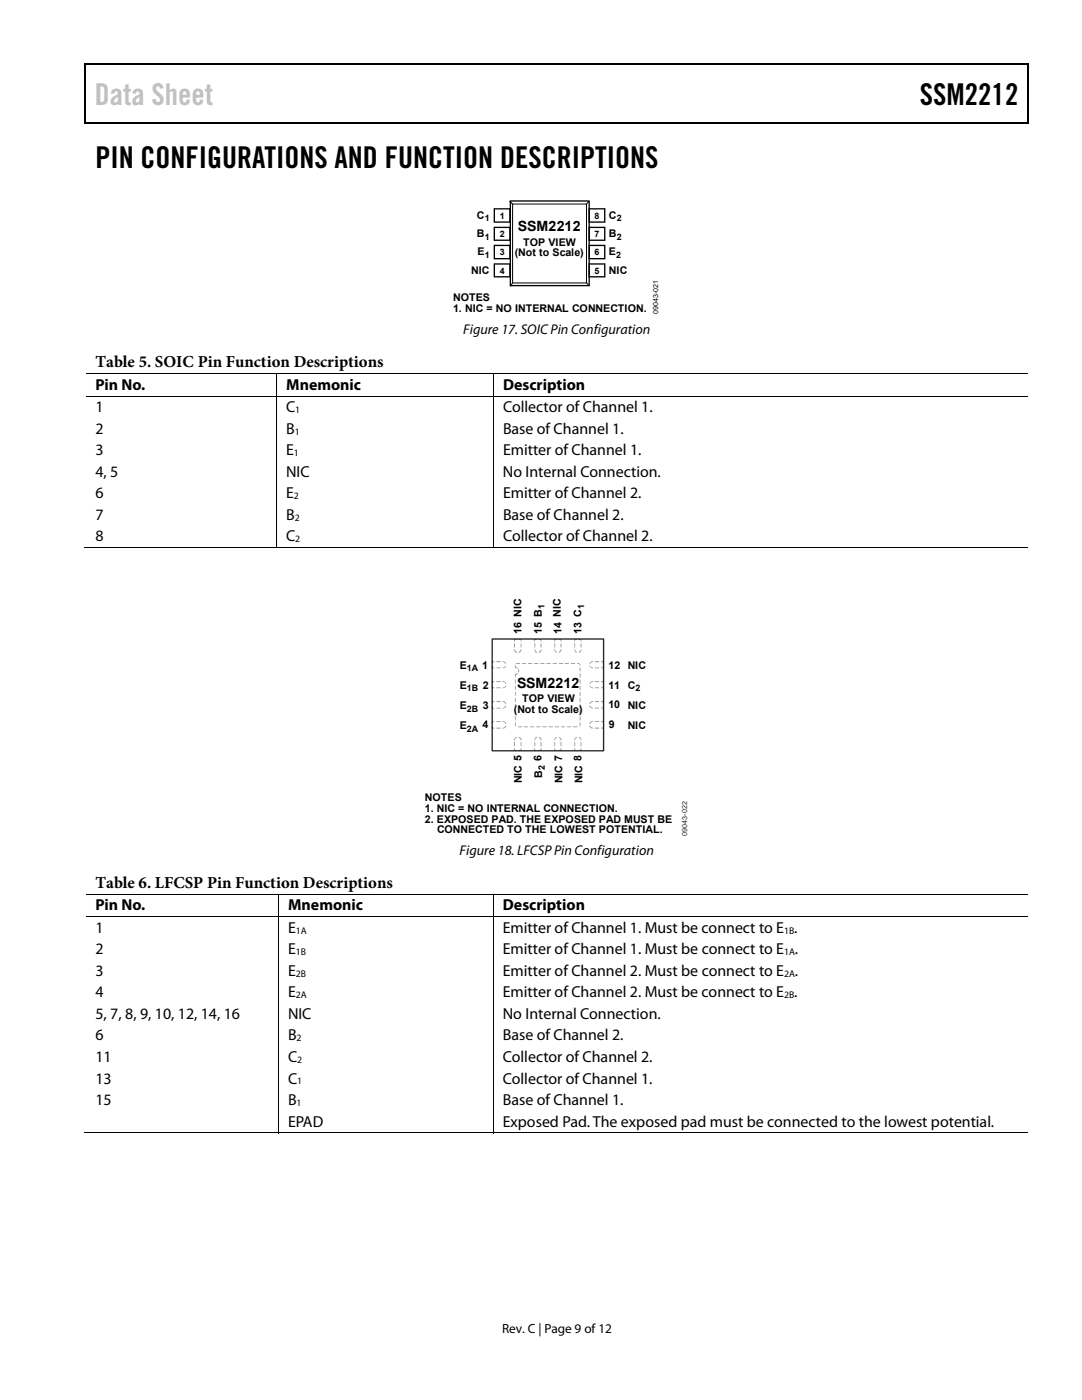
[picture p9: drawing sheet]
<svg xmlns="http://www.w3.org/2000/svg" width="216mm" height="279mm" viewBox="0 0 216 279" stroke-linecap="round" stroke-linejoin="round" font-family="sans-serif">
<path d="M16.9 12.7h.2v1h-.2zM205.1 12.7h.2v1h-.2zM205.1 12.7h.2v.3h-.2zM82.3 24.4h.2v.3h-.2zM205.1 24.4h.2v.3h-.2z" fill="#000"/>
<path d="M16.9 12.8h188.2M17 13.7v11M205.2 13.7v11M205.1 24.5h-188.2" fill="none" stroke="#000" stroke-width=".25"/>
<path d="M98.6 41.7h3.2v2.6h-3.2zM98.6 45.4h3.2v2.5h-3.2zM98.6 49h3.2v2.6h-3.2zM98.6 52.7h3.2v2.5h-3.2zM101.8 40.1h15.8v16.9h-15.8zM117.6 41.7h3.1v2.6h-3.1zM117.6 45.4h3.1v2.5h-3.1zM117.6 49h3.1v2.6h-3.1zM117.6 52.7h3.1v2.5h-3.1z" fill="none" stroke="#000" stroke-width=".27"/>
<g fill="none" stroke="#000" stroke-width=".2">
<path d="M101.8 40.2l.5 .5M102.3 56.5l-.5 .6M102.3 40.7h14.7v15.8h-14.7zM117.1 56.6l.5 .4M117.5 40.2l-.5 .5M17.1 74.5h188M17.1 79h188M55.2 74.6v4.4M55.2 79.1v30.3M98.5 74.6v4.4M98.5 79.1v30.3M16.9 109.3h38.2"/>
<path d="M55.3 109.3h43.1M98.6 109.3h106.5"/>
</g>
<g fill="#989897">
<path d="M115.5 149.7l.3-.1v-.2h.2v.4z"/>
<path d="M114.6 149.4l.5 .4h-.5z"/>
<path d="M111.5 149.7l.3-.1 .1-.2h.1v.4h-.5z"/>
<path d="M110.6 149.4l.5 .4h-.5z"/>
<path d="M107.5 149.7l.4-.1v-.2h.2v.4h-.6z"/>
<path d="M106.5 149.4h.2v.2l.4 .1v.1h-.5z"/>
<path d="M103.5 149.7l.4-.1v-.2h.2v.4h-.6z"/>
<path d="M102.6 149.4h.1v.2h.3l.1 .2h-.5z"/>
<path d="M115.5 127.5h.5v.5z"/>
<path d="M114.6 127.5l.5 .1-.3 .1-.1 .4z"/>
<path d="M111.5 127.5h.5v.5h-.1l-.1-.3h-.2z"/>
<path d="M110.6 127.5l.5 .1-.3 .1-.1 .4z"/>
<path d="M107.5 127.5h.6v.5h-.2v-.3h-.3z"/>
<path d="M106.5 127.6h.6l-.4 .1-.1 .4z"/>
<path d="M103.5 127.5h.6v.5h-.2v-.3h-.3z"/>
<path d="M102.6 127.6h.5l-.4 .1-.1 .4z"/>
<path d="M98.1 144.9h.2v.3h.3v.2h-.4z"/>
<path d="M98.2 143.9l.5 .1-.4 .1-.1 .3z"/>
<path d="M98.1 140.9h.2v.3l.3 .1v.1h-.4z"/>
<path d="M98.1 139.9l.5 .1v.1h-.3v.3h-.2z"/>
<path d="M98.1 136.9h.2v.3h.3v.1l-.5 .1z"/>
<path d="M98.1 135.9h.5v.2h-.3v.4h-.2z"/>
<path d="M98.1 132.9h.2v.3h.3v.2h-.5z"/>
<path d="M98.1 132h.5v.1h-.3l-.1 .4z"/>
<path d="M120 145.2h.3v-.2l.1-.1v.5h-.4z"/>
<path d="M120 143.9l.4 .1v.4h-.1v-.3h-.3z"/>
<path d="M120 141.3l.3-.1v-.3h.1v.5h-.4z"/>
<path d="M120 139.9h.4v.5h-.1v-.3h-.3z"/>
<path d="M120.3 136.9h.1v.5l-.4-.1v-.1h.3z"/>
<path d="M120 135.9h.4v.6l-.1-.1v-.3h-.3z"/>
<path d="M120.3 132.9h.1v.5h-.4v-.2h.3z"/>
<path d="M120 132h.4v.4z"/>
<path d="M102.8 132.8h.1l-.1 .4 .5 .1v.2l-.5-.2z"/>
<path d="M103.4 133.5l.2 .4-.2 .3z"/>
<path d="M102.8 134.5l.4-.2 .1 .2-.3 .2-.2-.1v.5z"/>
<path d="M115.9 148.1v.8zM115.5 147.1v.2h.2l.1 .4h.2a.54 .54 0 0 0-.5-.6zM114.8 147.2l-.2 .4 .1 .2 .4-.7zM114.6 148.1l.1 .8 .1-.8z"/>
<path d="M111.9 148.1v.8h.1v-.8zM111.5 147.1v.2l.3 .1 .1 .3h.1a.55 .55 0 0 0-.5-.6zM110.8 147.2l-.2 .4 .1 .2 .4-.7zM110.6 148.1l.1 .8 .1-.8z"/>
<path d="M107.9 148.1l.1 .8 .1-.8zM107.5 147.1v.2l.3 .1 .2 .4v-.4zM106.8 147.2l-.2 .4 .1 .2 .5-.7zM106.6 148.1l.1 .8 .1-.8z"/>
<path d="M103.9 148.1l.1 .8 .1-.8zM103.5 147.1v.2l.3 .1 .2 .4v-.4zM102.8 147.2l-.2 .4v.2l.6-.7zM102.6 148.1v.8h.1v-.8z"/>
<path d="M115.9 128.4v.8l.1-.7zM115.9 129.6l-.4 .5v.2a.5 .5 0 0 0 .4-.7zM114.6 129.6a.6 .6 0 0 0 .5 .7l-.3-.7zM114.6 128.4l.1 .8 .1-.8z"/>
<path d="M111.9 128.4l.1 .8v-.7zM111.9 129.6l-.4 .7a.51 .51 0 0 0 .5-.7zM110.6 129.6a.6 .6 0 0 0 .5 .7l-.3-.7zM110.6 128.4l.1 .8 .1-.8z"/>
<path d="M107.9 128.4v.8l.2-.7zM107.9 129.6l-.4 .5v.2a.51 .51 0 0 0 .4-.7zM106.6 129.6a.55 .55 0 0 0 .6 .7l-.4-.7zM106.6 128.4l.1 .8 .1-.8z"/>
<path d="M103.9 128.4l.1 .8 .1-.7zM103.9 129.6l-.4 .7a.52 .52 0 0 0 .5-.7zM102.6 129.6l.2 .5 .4 .2-.5-.7zM102.6 128.4v.7l.1 .1v-.8z"/>
<path d="M99.1 145.2v.2l.8-.1zM100.3 145.2v.1a.49 .49 0 0 0 .7-.5l-.4 .4zM100.4 143.9l-.1 .2h.3l.2 .3h.2a.62 .62 0 0 0-.6-.5zM99 144l.1 .1 .8-.1z"/>
<path d="M99.1 141.3v.1l.8-.1zM100.3 141.3a.52 .52 0 0 0 .7-.5l-.4 .4zM100.4 139.9l-.1 .2 .7 .4-.2-.4zM99 140l.1 .1 .8-.1-.1-.1z"/>
<path d="M99 137.2l.1 .2 .8-.1zM100.3 137.3l.1 .1a.53 .53 0 0 0 .6-.6zM100.3 135.9v.2l.4 .2 .1 .2 .2-.1a.59 .59 0 0 0-.7-.5zM99 135.9v.2h.9v-.2z"/>
<path d="M99 133.2l.1 .2 .8-.1zM100.3 133.3v.1a.55 .55 0 0 0 .7-.6zM100.3 132l.5 .5 .2-.1a.59 .59 0 0 0-.7-.4zM99 132l.1 .1 .8-.1z"/>
<path d="M118.7 145.2l.1 .2 .7-.1zM117.7 144.8l-.1 .2a.59 .59 0 0 0 .7 .4zM117.8 144.1l-.2 .3 .2 .1 .5-.5zM118.7 144h.8z"/>
<path d="M118.7 141.3l.1 .1 .7-.1zM117.6 140.9l.4 .4 .3 .1-.5-.6zM117.8 140.1l-.2 .3 .2 .1 .5-.5zM118.8 139.9l-.1 .2h.8v-.2z"/>
<path d="M118.7 137.3h.8zM117.6 136.9l.4 .4h.3l-.5-.5zM117.8 136.1l-.2 .3 .1 .1 .6-.4v-.2zM118.7 135.9l.1 .2h.7v-.2z"/>
<path d="M118.7 133.3h.8zM117.6 132.9l.4 .4 .3 .1-.5-.5zM117.8 132.2l-.2 .2 .1 .1 .6-.5zM118.7 132l.1 .1 .7-.1z"/>
<path d="M102.9 132.4l.1 .1 .8-.1zM104.2 132.3v.2l.8-.1zM105.3 132.3l.1 .2 .8-.1zM106.6 132.3v.2l.8-.1zM107.8 132.3l.1 .2 .8-.1zM109 132.3l.1 .2 .8-.1zM110.3 132.3v.2l.8-.1zM111.5 132.3l.1 .2 .8-.1zM112.7 132.3v.2l.8-.1zM113.9 132.3l.1 .2 .8-.1zM115.2 132.3l.5 .5a.42 .42 0 0 0-.1-.4 .42 .42 0 0 0-.4-.1zM115.7 133.2v.7l.1 .1v-.7zM115.7 134.4v.7l.1 .1v-.8zM115.7 135.7v.7l.1 .1v-.8zM115.7 136.9v.7l.1 .1v-.8zM115.7 138.1v.8l.1-.7zM115.7 139.3v.9l.1-.8zM115.7 140.6v.8l.1-.8zM115.7 141.8v.7l.1 .1v-.8zM115.7 143v.7l.1 .1v-.8zM115.7 144.2l-.1 .8 .2-.3zM114.4 145v.1h.8zM113.1 145l.1 .1h.8zM112 145v.1h.7zM110.7 145l.1 .1h.8zM109.5 145l.1 .1h.7zM108.2 145l.1 .1h.8zM107 145l.1 .1h.8zM105.8 145v.1h.8zM104.5 145l.1 .1h.8zM103.4 145v.1h.8zM102.8 144.2l-.1 .5 .2 .3v-.8zM102.8 142.9v.9l.1-.8zM102.8 141.7v.9l.1-.8zM102.8 140.5v.8l.1-.8zM102.8 139.3v.8l.1-.8zM102.8 138.1v.7h.1v-.7zM102.8 136.8v.9l.1-.8zM102.8 135.6v.9l.1-.8z"/>
</g>
<path d="M98.2 127.5h22.2v22.3h-22.2z" fill="none" stroke="#231f20" stroke-width=".27"/>
<path d="M17.1 178.4h188M55.6 178.5v4.4M98.4 178.5v4.4M17.1 183h188M55.6 183v43.2M98.4 183v43.2M16.9 226.1h38.6M55.6 226.1h42.7M98.5 226.1h106.6" fill="none" stroke="#000" stroke-width=".2"/>
<text font-size="6" fill="#c0c0c0" x="18.9" y="21">Data Sheet</text>
<g font-size="6">
<text x="183.5" y="21">SSM2212</text>
<text x="19" y="33.6">PIN CONFIGURATIONS AND FUNCTION DESCRIPTIONS</text>
</g>
<g font-size="3.3">
<text x="19" y="73.2">Table 5. SOIC Pin Function Descriptions</text>
<text x="19" y="177.1">Table 6. LFCSP Pin Function Descriptions</text>
</g>
<g font-size="3.2">
<text x="19" y="77.8">Pin No.</text>
<text x="57.1" y="77.8">Mnemonic</text>
<text x="100.4" y="77.8">Description</text>
<text x="19" y="82.3">1</text>
<text x="57.1" y="82.3">C</text>
<text x="100.4" y="82.3">Collector of Channel 1.</text>
<text x="19" y="86.6">2</text>
<text x="57.1" y="86.6">B</text>
<text x="100.4" y="86.6">Base of Channel 1.</text>
<text x="19" y="90.8">3</text>
<text x="19" y="95.1">4, 5</text>
<text x="57.1" y="95.1">NIC</text>
<text x="57.1" y="90.8">E</text>
<text x="100.4" y="95.1">No Internal Connection.</text>
<text x="100.4" y="90.8">Emitter of Channel 1.</text>
<text x="19" y="99.4">6</text>
<text x="57.1" y="99.4">E</text>
<text x="100.4" y="99.4">Emitter of Channel 2.</text>
<text x="19" y="103.7">7</text>
<text x="57.1" y="103.7">B</text>
<text x="100.4" y="103.7">Base of Channel 2.</text>
<text x="19" y="108">8</text>
<text x="57.1" y="108">C</text>
<text x="100.4" y="108">Collector of Channel 2.</text>
<text x="19" y="181.7">Pin No.</text>
<text x="57.5" y="181.7">Mnemonic</text>
<text x="100.3" y="181.7">Description</text>
<text x="19" y="186.2">1</text>
<text x="19" y="190.5">2</text>
<text x="57.5" y="186.2">E</text>
<text x="57.5" y="190.5">E</text>
<text x="100.3" y="186.2">Emitter of Channel 1. Must be connect to E .</text>
<text x="100.3" y="190.5">Emitter of Channel 1. Must be connect to E .</text>
<text x="19" y="194.8">3</text>
<text x="57.5" y="194.8">E</text>
<text x="100.3" y="194.8">Emitter of Channel 2. Must be connect to E .</text>
<text x="19" y="199.1">4</text>
<text x="19" y="203.3">5, 7, 8, 9, 10, 12, 14, 16</text>
<text x="57.5" y="199.1">E</text>
<text x="57.5" y="203.3">NIC</text>
<text x="100.3" y="203.3">No Internal Connection.</text>
<text x="100.3" y="199.1">Emitter of Channel 2. Must be connect to E .</text>
<text x="19" y="207.6">6</text>
<text x="57.5" y="207.6">B</text>
<text x="100.3" y="207.6">Base of Channel 2.</text>
<text x="19" y="211.9">11</text>
<text x="57.5" y="211.9">C</text>
<text x="100.3" y="211.9">Collector of Channel 2.</text>
<text x="19" y="216.2">13</text>
<text x="19" y="220.5">15</text>
<text x="57.5" y="216.2">C</text>
<text x="57.5" y="220.5">B</text>
<text x="100.3" y="216.2">Collector of Channel 1.</text>
<text x="100.3" y="220.5">Base of Channel 1.</text>
<text x="57.5" y="224.8">EPAD</text>
<text x="100.3" y="224.8">Exposed Pad. The exposed pad must be connected to the lowest potential.</text>
</g>
<g font-size="2.8">
<text x="103.3" y="46.1">SSM2212</text>
<text x="92.4" y="66.6">Figure 17. SOIC Pin Configuration</text>
<text x="103.2" y="137.2">SSM2212</text>
<text x="91.7" y="170.5">Figure 18. LFCSP Pin Configuration</text>
</g>
<text font-size="2.6" x="100.2" y="266">Rev. C | Page 9 of 12</text>
<g font-size="2.1">
<text x="95.2" y="43.6">C</text>
<text x="95.2" y="47.3">B</text>
<text x="121.5" y="43.6">C</text>
<text x="121.5" y="47.3">B</text>
<text x="95.3" y="50.9">E</text>
<text x="102.7" y="51.1">(Not to Scale)</text>
<text x="104.4" y="49">TOP VIEW</text>
<text x="121.5" y="50.9">E</text>
<text x="94" y="54.6">NIC</text>
<text x="121.5" y="54.6">NIC</text>
<text x="90.4" y="60.2">NOTES</text>
<text x="90.4" y="62.3">1. NIC = NO INTERNAL CONNECTION.</text>
<text x="104.1" y="126.5" transform="rotate(-90 104.1 126.5)">16 NIC</text>
<text x="108.1" y="126.6" transform="rotate(-90 108.1 126.6)">15 B</text>
<text x="112" y="126.6" transform="rotate(-90 112 126.6)">14 NIC</text>
<text x="116.1" y="126.5" transform="rotate(-90 116.1 126.5)">13 C</text>
<text x="91.8" y="133.5">E</text>
<text x="91.8" y="137.5">E</text>
<text x="96.2" y="133.5">1</text>
<text x="96.3" y="137.5">2</text>
<text x="121.4" y="137.5">11</text>
<text x="121.4" y="133.5">12 NIC</text>
<text x="125.3" y="137.5">C</text>
<text x="91.8" y="141.5">E</text>
<text x="96.3" y="141.5">3</text>
<text x="102.5" y="142.3">(Not to Scale)</text>
<text x="104.2" y="140.2">TOP VIEW</text>
<text x="121.4" y="141.4">10</text>
<text x="125.3" y="141.4">NIC</text>
<text x="91.8" y="145.5">E</text>
<text x="96.3" y="145.4">4</text>
<text x="121.5" y="145.4">9</text>
<text x="125.3" y="145.5">NIC</text>
<text x="108.1" y="151.9" transform="rotate(-90 108.1 151.9)">6</text>
<text x="108.2" y="155.2" transform="rotate(-90 108.2 155.2)">B</text>
<text x="84.8" y="159.9">NOTES</text>
<text x="104.1" y="156.3" transform="rotate(-90 104.1 156.3)">NIC 5</text>
<text x="112.3" y="156.3" transform="rotate(-90 112.3 156.3)">NIC 7</text>
<text x="116.2" y="156.3" transform="rotate(-90 116.2 156.3)">NIC 8</text>
<text x="84.8" y="162.1">1. NIC = NO INTERNAL CONNECTION.</text>
<text x="84.8" y="164.2">2. EXPOSED PAD. THE EXPOSED PAD MUST BE</text>
<text x="87.2" y="166.3">CONNECTED TO THE LOWEST POTENTIAL.</text>
</g>
<g font-size="1.9">
<text x="58.9" y="82.4">1</text>
<text x="58.8" y="86.7">1</text>
<text x="58.7" y="91">1</text>
<text x="58.7" y="99.6">2</text>
<text x="58.8" y="103.9">2</text>
<text x="58.9" y="108.2">2</text>
<text x="59" y="186.3">1A</text>
<text x="59" y="190.6">1B</text>
<text x="156.4" y="186.3">1B</text>
<text x="156.4" y="190.6">1A</text>
<text x="59" y="194.9">2B</text>
<text x="156.4" y="194.9">2A</text>
<text x="59" y="199.2">2A</text>
<text x="156.4" y="199.2">2B</text>
<text x="59.2" y="207.8">2</text>
<text x="59.3" y="212.1">2</text>
<text x="59.2" y="220.7">1</text>
<text x="59.3" y="216.4">1</text>
</g>
<g font-size="1.8">
<text x="96.7" y="44.2">1</text>
<text x="96.7" y="47.8">1</text>
<text x="99.7" y="43.6">1</text>
<text x="99.7" y="47.3">2</text>
<text x="118.6" y="43.6">8</text>
<text x="118.6" y="47.3">7</text>
<text x="123.1" y="44.2">2</text>
<text x="123.1" y="47.8">2</text>
<text x="96.7" y="51.5">1</text>
<text x="99.7" y="50.9">3</text>
<text x="118.6" y="50.9">6</text>
<text x="123" y="51.5">2</text>
<text x="99.7" y="54.6">4</text>
<text x="118.6" y="54.6">5</text>
<text x="108.6" y="121.5" transform="rotate(-90 108.6 121.5)">1</text>
<text x="116.6" y="121.5" transform="rotate(-90 116.6 121.5)">1</text>
<text x="93.2" y="134">1A</text>
<text x="93.2" y="138">1B</text>
<text x="126.8" y="138">2</text>
<text x="93.2" y="142">2B</text>
<text x="93.2" y="146">2A</text>
<text x="108.7" y="153.6" transform="rotate(-90 108.7 153.6)">2</text>
</g>
<text font-size="1.4" x="131.3" y="62.7" transform="rotate(-90 131.3 62.7)">09043-021</text>
<text font-size="1.4" fill="#231f20" x="137.1" y="166.8" transform="rotate(-90 137.1 166.8)">09043-022</text>
</svg>
